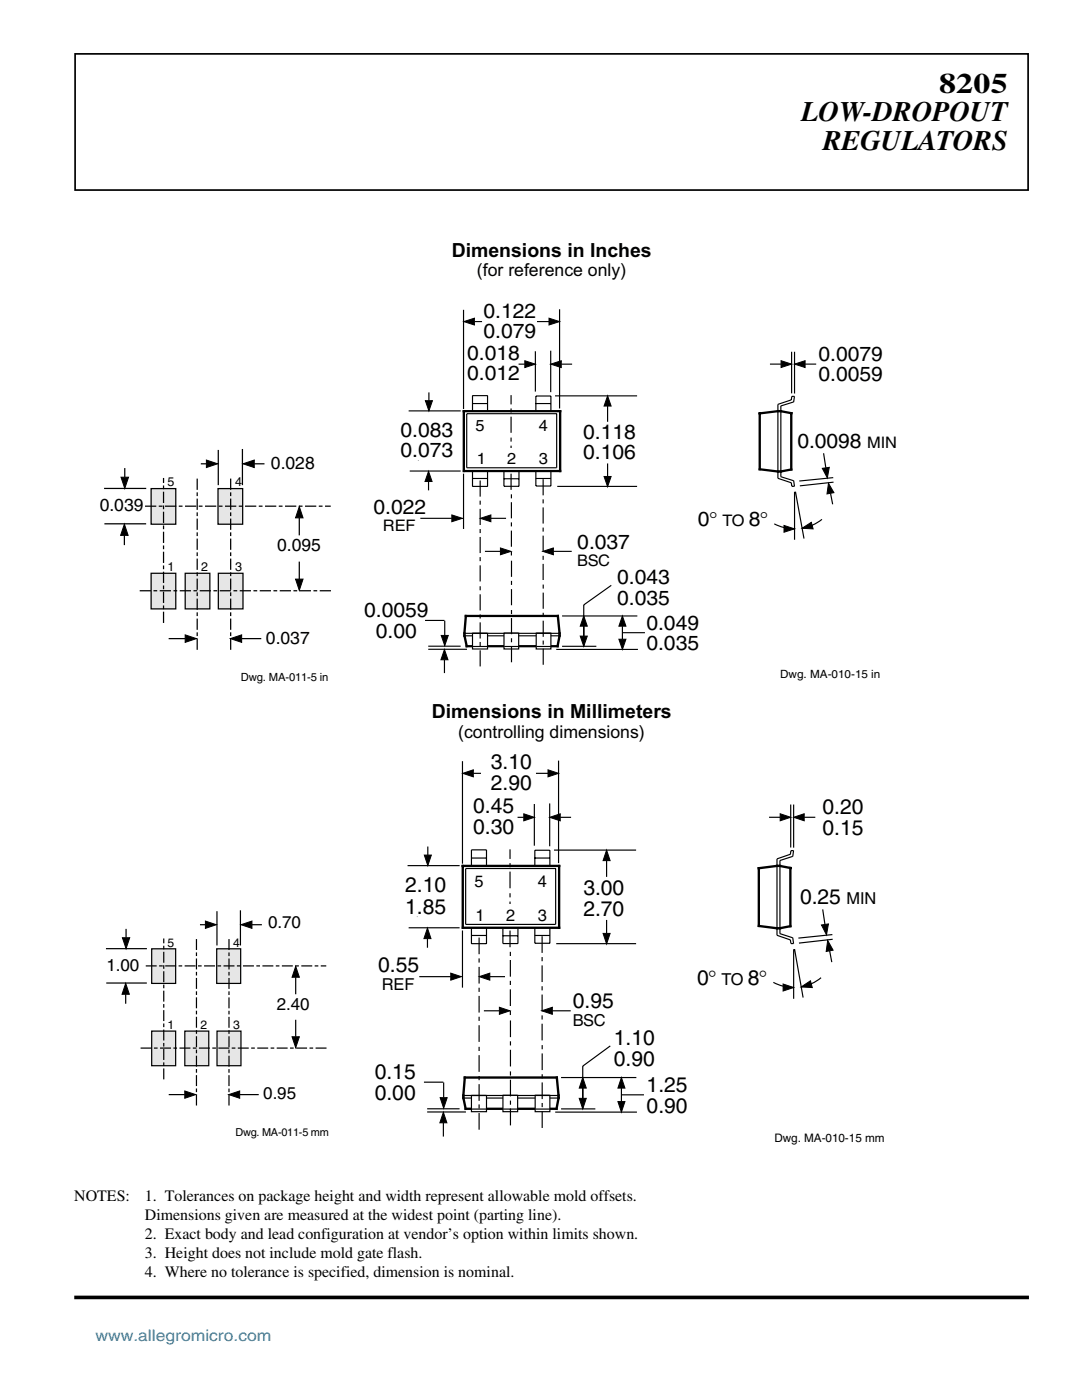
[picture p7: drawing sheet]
<svg xmlns="http://www.w3.org/2000/svg" width="216mm" height="279mm" viewBox="0 0 216 279" stroke-linecap="round" stroke-linejoin="round" font-family="sans-serif">
<path d="M15 10.8h190.1v27.1h-190.1z" fill="none" stroke="#000" stroke-width=".34"/>
<path d="M14.8 258.9h190.5" fill="none" stroke="#000" stroke-width=".72" stroke-linecap="butt"/>
<path d="M65.6 67.7h28.6v7.4h-28.6z" fill="#fff"/>
<path d="M92.3 67.9h13.5v9.5h-13.5z" fill-rule="evenodd" fill="#fff"/>
<g fill="none" stroke="#000" stroke-width=".23">
<path d="M92.5 61.8v19.8M106.8 70.1v8.1M109.9 70v8.3M111.7 61.7v19.8M153.6 72.7h2.3M158.5 70.2v8.3M160.6 72.7h2.3M93.1 82.6v10.7M93.1 82.6h18M94.3 94v3.1h3v-3.1M102 87.3v.8M102 88.9v3.3"/>
<path d="M102 93v.8M102 94.5v3.3M106.9 94v3M106.9 97h3M109.9 94v3M111.1 82.6v10.7M158.4 80.2l.1-1.1h-.5l-.1 .7-2.7 .9v14.8M158.4 80.2l-2.6 .8v14.1M92.7 126.9h18.9M107 126.4h2.9"/>
</g>
<path d="M155.9 72l2.1 .7-2.1 .6zM158.5 72.7l2.1-.7v1.3z" fill="#000" stroke="#000" stroke-width=".2"/>
<path d="M92.3 82.1h19.7M92.6 81.9v12.3M111.8 81.9v12.3M151.6 82.3v11.6M155 82.1h1.1M155.5 82l-4.1 .5M155.6 82l2.5 .5M157.9 82.2v11.7M92.7 122.9h18.8M92.9 129h18.6" fill="none" stroke="#000" stroke-width=".46"/>
<path d="M107 126.4h2.9v3.1h-2.9z" fill-rule="evenodd" fill="#fff" stroke="#000" stroke-width=".23"/>
<path d="M94.3 126.4h2.9M107 129h2.9" fill="none" stroke="#000" stroke-width=".23"/>
<path d="M92.6 126.7l.6 2.5M93 122.7l-.4 3.9M111.3 122.7l.4 3.9M111.7 126.7l-.5 2.5" fill="none" stroke="#000" stroke-width=".46"/>
<path d="M94.3 126.4h3v3.1h-3z" fill-rule="evenodd" fill="#fff" stroke="#000" stroke-width=".23"/>
<g fill="none" stroke="#000" stroke-width=".23">
<path d="M85.6 78.3v1.7M94.7 64.2h1.5M103.5 72.7h1.2M107.2 64.2h2.4M110.8 79h16.3M112 72.7h2.2M81.5 82h10.4M81.8 94h10.1M83.5 91.9h.1M85.5 96.1v1.8M92.5 94.5v11.1M95.8 95.9v3.2"/>
<path d="M95.8 99.9v.8M102 98.7v.8M108.4 95.6v3.3M108.4 99.7v.8M111.2 97.1h15.9M121.2 81v3.2M121.2 92.5v2.6M83.9 103.4h6.3M95.8 101.6v3.2M95.8 105.6v.8M95.8 107.2v3.2M95.8 111.2v.8"/>
<path d="M95.8 112.8v3.2M95.8 117v.8M95.8 118.6v3.2M96.8 110h3.1M97.9 103.4h3.1M102 100.2v3.2M102 104.3v.8M102 105.9v3.2M102 110.1v.8M108.4 101.3v3.2M108.4 105.3v.8M108.4 106.9v3.2"/>
<path d="M108.4 110.9v.8M108.4 112.5v3.3M108.4 116.7v.8M108.4 118.3v3.2M110.4 110h3.7M84.8 123.8h3.9M85.5 129h6.4M85.5 129.6h7.7M88.7 131.7v2.6M88.7 123.9v2.9M92.7 126.4h19M94.3 129h3"/>
<path d="M95.8 122.6v.8M95.8 124.2v3.2M95.8 128.1v.8M95.8 129.8v3.2M108.4 122.3v.8M108.4 123.9v3.2M108.4 127.8v.8M108.4 129.4v3.3"/>
</g>
<g fill="#000" stroke="#000" stroke-width=".2">
<path d="M92.6 64.2l2.1-.7v1.4zM104.7 72l2.1 .7-2.1 .7zM109.9 72.7l2.1-.7v1.4zM109.6 63.5l2.1 .7-2.1 .7zM121.2 79l.7 2h-1.4zM85.5 94.1l.7 2h-1.4zM84.9 80h1.4l-.7 2zM120.5 95.1h1.4l-.7 2zM90.2 102.8l2.1 .6-2.1 .7zM95.8 103.4l2.1-.6v1.3zM99.9 109.4l2.1 .6-2.1 .7zM108.3 110l2.1-.6v1.3z"/>
<path d="M88.7 129.6l.7 2.1h-1.4zM88 126.8h1.4l-.7 2.1z"/>
</g>
<path d="M106.1 82.9h4.9v4.7h-4.9z" fill-rule="evenodd" fill="#fff"/>
<g fill="none" stroke="#000" stroke-width=".23">
<path d="M158 70.2v8.3M94.3 95.5h3M106.9 95.5h3M155.2 95.5l2.7 .8 .1 .7M155.8 95.1l2.6 .8 .1 1.2h-.5M158.5 98.2v9.5M158.7 98.1l1.7 9.4M164.3 90.5l.5 2.9M165.7 98.5l.4 2.1M166.3 95.3l-6.8 .7M166.3 96.2l-6.7 .8M122 116.8l-5.5 3.9v8.3"/>
<path d="M154.5 104.5l2.2 .9 1.8 .1M156.4 105.5h1.3M162.1 104.9l-.6 .1M164 103.6l-2.1 1.3-1.9 .5M100.6 126.4h2.9M111 129.6h16.3M112.2 122.9h15M112.2 129h6.8M124.2 125v2.6M124.2 126.3h4.5"/>
</g>
<path d="M151.4 93.6l4.1 .5M155 94.1h1.1M158.1 93.7l-2.5 .4M92.7 126.2v.9M111.7 126.2v.9" fill="none" stroke="#000" stroke-width=".46"/>
<path d="M164.1 93.5l1.4-.2-.4 2.1zM165.3 96.4l1.1 1.9-1.4 .3zM156.4 104.9l2.1 .6-2.1 .7zM160 105.4l1.9-1.2 .3 1.4zM116.5 122.9l.7 2.1h-1.4zM115.8 126.9h1.4l-.7 2.1zM124.2 122.9l.7 2.1h-1.4zM123.5 127.6h1.4l-.7 2z" fill="#000" stroke="#000" stroke-width=".2"/>
<path d="M100.6 126.4h2.9v3.1h-2.9z" fill-rule="evenodd" fill="#fff" stroke="#000" stroke-width=".23"/>
<path d="M100.5 95.5h3.1M100.6 94v3M103.6 94.1l-.1 3h-2.9M102.1 111.9v3.2M102.1 115.9v.8M102.1 117.6v3.2M100.6 129h2.9M102.1 121.7v.8M102.1 123.4v3.2M102.1 127.4v.8M102.1 129v3.2" fill="none" stroke="#000" stroke-width=".23"/>
<path d="M99.8 89.4h4.9v4.8h-4.9z" fill-rule="evenodd" fill="#fff"/>
<path d="M102 78.9v1.8M106.9 79v3M106.9 79h3M109.9 79v3M93.1 93.4h18M94.3 80.5h3M97.3 82v-3h-3v3M102 81.5v.8M102 83.2v3.2M106.9 80.5h3" fill="none" stroke="#000" stroke-width=".23"/>
<path d="M92.3 94h19.7" fill="none" stroke="#000" stroke-width=".46"/>
<g fill="#e6e6e6" stroke="#000" stroke-width=".24">
<path d="M30.3 205.8h4.7v6.9h-4.7z" fill-rule="evenodd"/>
<path d="M36.9 205.8h4.8v6.9h-4.8z" fill-rule="evenodd"/>
<path d="M43.3 205.8h4.8v6.9h-4.8z" fill-rule="evenodd"/>
<path d="M30.3 189.4h4.7v6.9h-4.7z" fill-rule="evenodd"/>
<path d="M43.2 189.4h4.8v6.9h-4.8z" fill-rule="evenodd"/>
</g>
<path d="M43.3 181.9v6.8M48 181.7v7M50.3 184.5h2" fill="none" stroke="#000" stroke-width=".24"/>
<path d="M48.1 184.5l2.2-.7v1.5z" fill="#000" stroke="#000" stroke-width=".2"/>
<path d="M52.5 181.9h9.7v5.1h-9.7z" fill-rule="evenodd" fill="#fff"/>
<path d="M21.1 189.3h8.2M21.2 196.2h8.1M25.1 198.4v1.9M25.2 185.4v1.7M39.9 184.5h1.1M59 195v3.4M33.7 218.5h3.2M47.8 218.5h3.8M59 203.5v3.4" fill="none" stroke="#000" stroke-width=".24"/>
<path d="M25.1 196.2l.7 2.2h-1.4zM24.4 187.1h1.5l-.7 2.2zM41 183.8l2.2 .7-2.2 .8zM59 192.8l.7 2.2h-1.4zM36.9 217.7l2.2 .8-2.2 .7zM45.6 218.5l2.2-.8v1.5zM58.3 206.9h1.4l-.7 2.2z" fill="#000" stroke="#000" stroke-width=".2"/>
<path d="M29.1 192.8h36M45.7 187.4v33.4M28.1 209.2h37.1M32.7 215.4v-28.1M39.2 220.6v-33.2" fill="none" stroke="#000" stroke-width=".24" stroke-dasharray="2.2 .5 .7 .5" stroke-linecap="butt"/>
<g fill="#e6e6e6" stroke="#000" stroke-width=".25">
<path d="M30.2 114.4h4.9v7.1h-4.9z" fill-rule="evenodd"/>
<path d="M37 114.4h4.9v7.1h-4.9z" fill-rule="evenodd"/>
<path d="M43.6 114.4h4.9v7.1h-4.9z" fill-rule="evenodd"/>
<path d="M30.2 97.5h4.9v7.1h-4.9z" fill-rule="evenodd"/>
<path d="M43.5 97.5h4.9v7.1h-4.9z" fill-rule="evenodd"/>
</g>
<path d="M43.6 89.8v7M48.4 89.6v7.2M50.7 92.6h2.1" fill="none" stroke="#000" stroke-width=".25"/>
<path d="M48.5 92.6l2.2-.8v1.5z" fill="#000" stroke="#000" stroke-width=".2"/>
<path d="M53.1 90.1h11.9v5.2h-11.9z" fill-rule="evenodd" fill="#fff"/>
<path d="M20.8 97.5h8.4M24.9 93.4v1.8M40.1 92.6h1.1M20.8 104.5h8.4M24.8 106.8v2M59.7 103.4v3.4M59.7 112.1v3.5M33.7 127.4h3.3M48.2 127.4h3.9" fill="none" stroke="#000" stroke-width=".25"/>
<path d="M24.1 95.2h1.5l-.7 2.3zM41.2 91.8l2.2 .8-2.2 .7zM24.8 104.6l.8 2.2h-1.5zM59.7 101.1l.8 2.3h-1.5zM59 115.6h1.5l-.8 2.2zM37 126.7l2.2 .7-2.2 .8zM46 127.4l2.2-.7v1.5zM155.7 162.4l2.1 .7-2.1 .7zM158.4 163.1l2.1-.7v1.4z" fill="#000" stroke="#000" stroke-width=".2"/>
<path d="M46 95.5v34.4M27.9 117.9h38.2M28.9 101h37.1M32.6 124.3v-28.9M39.3 129.7v-34.2" fill="none" stroke="#000" stroke-width=".25" stroke-dasharray="2.2 .5 .7 .5" stroke-linecap="butt"/>
<g fill="none" stroke="#000" stroke-width=".23">
<path d="M92.3 151.9v20.5M111.5 151.8v20.5M101.8 178.3v.8M101.8 179.9v3.3M106.6 160.5v8.3M109.7 160.3v8.6M110.9 173.3h-18v11.2M110.9 173.3v11.2M153.5 163.1h2.2M155.6 171.7v14.6M158.2 170.9l.1-1.1h-.5l-.1 .7-2.7 .9v15.3M158.2 170.9l-2.6 .8"/>
<path d="M158.4 160.6v8.6M160.5 163.1h2.2M94.1 185.1v3.2h3v-3.1M101.8 184.1v.8M101.8 185.7v3.3M106.7 185.1v3.2h3v-3.1M92.5 219.1h18.9M106.8 218.6h2.9"/>
</g>
<path d="M92.1 172.8h19.7M92.3 172.6v12.8M111.6 172.6v12.8M151.4 173.1v11.9M154.8 172.8h1.1M155.3 172.8l-4.1 .5M155.4 172.8l2.5 .5M157.7 173v12.1M92.5 215h18.8M92.7 221.3h18.6" fill="none" stroke="#000" stroke-width=".47"/>
<path d="M106.8 218.6h2.9v3.3h-2.9z" fill-rule="evenodd" fill="#fff" stroke="#000" stroke-width=".23"/>
<path d="M94.1 218.6h2.9M106.8 221.3h2.9" fill="none" stroke="#000" stroke-width=".23"/>
<path d="M92.4 218.9l.6 2.6M92.8 214.8l-.4 4.1M111.1 214.8l.4 4.1M111.5 218.9l-.5 2.6" fill="none" stroke="#000" stroke-width=".47"/>
<path d="M94.1 218.6h3v3.3h-3z" fill-rule="evenodd" fill="#fff" stroke="#000" stroke-width=".23"/>
<g fill="none" stroke="#000" stroke-width=".23">
<path d="M94.4 154.3h1.6M106.9 154.3h2.4M85.4 168.9v1.7M110.6 169.7h16.3M111.8 163.1h2.2M121 171.8v3.2M83.7 194.9h6.2M85.3 187.3v1.8M92.3 185.7v11.4M95.6 187.1v3.3M95.6 191.3v.8M95.6 193v3.3"/>
<path d="M95.6 197.1v.9M95.6 198.8v3.3M97.7 194.9h3.1M108.2 186.8v3.4M108.2 191v.8M108.2 192.7v3.3M108.2 196.8v.9M108.2 198.5v3.3M111 188.3h15.9M121 183.6v2.7M88.5 216v3.1M92.5 218.6h19"/>
<path d="M95.6 202.9v.8M95.6 204.6v3.3M96.6 201.7h3M108.2 202.6v.9M108.2 204.3v3.3M110.2 201.7h3.7M85.2 221.3h6.5M85.2 221.9h7.8M88.5 224.1v2.7M94.1 221.3h3"/>
</g>
<g fill="#000" stroke="#000" stroke-width=".2">
<path d="M92.3 154.3l2.1-.7v1.4zM109.3 153.6l2.2 .7-2.2 .7zM84.7 170.6h1.4l-.7 2.2zM109.7 163.1l2.1-.7v1.4zM121 169.7l.7 2.1h-1.4zM85.3 185.2l.7 2.1h-1.4zM89.9 194.2l2.1 .7-2.1 .7zM95.6 194.9l2.1-.7v1.4zM120.3 186.3h1.4l-.7 2.1zM99.6 201l2.2 .7-2.2 .7zM108.1 201.7l2.1-.7v1.4zM88.5 222l.7 2.1h-1.4z"/>
<path d="M87.8 219.1h1.4l-.7 2.1z"/>
</g>
<path d="M93.5 158.2h11.2v9.8h-11.2z" fill-rule="evenodd" fill="#fff"/>
<g fill="none" stroke="#000" stroke-width=".23">
<path d="M81.3 172.8h10.4M103.3 163.1h1.2M81.5 185.2h10.2M83.3 183h.1M101.8 190v.8M101.8 191.6v3.3M101.8 195.7v.9M101.8 197.4v3.4M84.6 216h3.9M95.6 208.9v.8M95.6 210.6v3.3M95.6 214.7v.9"/>
<path d="M95.6 216.4v3.3M101.8 201.7v.9M108.2 208.6v.8M108.2 210.2v3.4M108.2 214.4v.8M108.2 216v3.3M95.6 220.4v.8M95.6 222.1v3.4M108.2 220.1v.9M108.2 221.8v3.3"/>
</g>
<path d="M104.5 162.4l2.1 .7-2.1 .7z" fill="#000" stroke="#000" stroke-width=".2"/>
<path d="M105.9 173.7h4.9v4.9h-4.9z" fill-rule="evenodd" fill="#fff"/>
<g fill="none" stroke="#000" stroke-width=".23">
<path d="M157.8 160.6v8.5M94.1 186.7h3M106.7 186.7h3M154.3 196.1l2.3 .8 1.8 .2M155 186.7l2.7 .9 .1 .7h.5l-.1-1.2M155.6 186.3l2.6 .9M156.3 197.1h1.2M158.4 189.4v9.9M158.5 189.4l1.7 9.7M161.9 196.4l-.5 .2M163.8 195.1l-2.1 1.3-1.8 .6M164.2 181.5l.4 3"/>
<path d="M165.5 189.8l.5 2.2M166.1 186.5l-6.8 .7M166.1 187.5l-6.7 .7M100.4 218.6h2.8M112 215h15M121.8 208.7l-5.5 4.1v8.5M124 217.2v2.6M124 218.5h4.5M110.8 221.9h16.3M112 221.3h6.8"/>
</g>
<path d="M151.2 184.8l4.1 .5M154.8 185.3h1.1M157.9 184.8l-2.5 .5M92.5 218.4v1M111.5 218.4v1" fill="none" stroke="#000" stroke-width=".47"/>
<path d="M156.3 196.4l2.1 .7-2.1 .7zM159.9 197l1.8-1.3 .4 1.4zM163.9 184.6l1.4-.2-.4 2.2zM165.2 187.7l1 1.9-1.3 .3zM116.3 215l.7 2.2h-1.4zM124 215l.7 2.2h-1.4zM115.6 219.2h1.4l-.7 2.1zM123.3 219.8h1.4l-.7 2.1z" fill="#000" stroke="#000" stroke-width=".2"/>
<path d="M100.4 218.6h2.9v3.3h-2.9z" fill-rule="evenodd" fill="#fff" stroke="#000" stroke-width=".23"/>
<path d="M100.3 186.8h3.1M100.3 185.2v3.1h3M103.3 185.2v3.1M101.9 203.7v3.3M101.9 207.8v.8M101.9 209.5v3.3M101.9 213.8v.9M101.9 215.5v3.3M101.9 219.6v.9M100.4 221.3h2.9M101.9 221.3v3.3" fill="none" stroke="#000" stroke-width=".23"/>
<path d="M99.6 180.4h4.9v4.9h-4.9z" fill-rule="evenodd" fill="#fff"/>
<path d="M94.1 171.2h3M97.1 172.8v-3.2h-3v3.2M101.8 169.5v1.9M101.8 172.3v.8M101.8 173.9v3.4M106.7 171.2h3M109.7 169.7h-3v3.1M109.7 169.7v3.1M92.9 184.5h18" fill="none" stroke="#000" stroke-width=".23"/>
<path d="M92.1 185.2h19.7" fill="none" stroke="#000" stroke-width=".47"/>
<g font-size="5.6">
<text x="187.4" y="18.6">8205</text>
<text x="159.9" y="24.2">LOW-DROPOUT</text>
<text x="164.2" y="29.8">REGULATORS</text>
</g>
<g font-size="4.2">
<text x="97.9" y="153.5">3.10</text>
<text x="97.9" y="157.8">2.90</text>
<text x="94.4" y="162.2">0.45</text>
<text x="94.4" y="166.4">0.30</text>
<text x="164.1" y="162.4">0.20</text>
<text x="164.1" y="166.6">0.15</text>
<text x="80.9" y="178.1">2.10</text>
<text x="116.4" y="178.6">3.00</text>
<text x="80.9" y="182.3">1.85</text>
<text x="116.4" y="182.8">2.70</text>
<text x="159.7" y="180.4">0.25</text>
<text x="75.5" y="194">0.55</text>
<text x="139.1" y="196.6">0°</text>
<text x="149.2" y="196.6">8°</text>
<text x="114.3" y="201.3">0.95</text>
<text x="122.5" y="208.5">1.10</text>
<text x="74.8" y="215.3">0.15</text>
<text x="122.5" y="212.7">0.90</text>
<text x="74.8" y="219.5">0.00</text>
<text x="129" y="217.9">1.25</text>
<text x="129" y="222.1">0.90</text>
</g>
<g font-size="4.1">
<text x="96.5" y="63.4">0.122</text>
<text x="93.2" y="71.8">0.018</text>
<text x="96.5" y="67.5">0.079</text>
<text x="93.2" y="75.9">0.012</text>
<text x="163.3" y="72">0.0079</text>
<text x="163.3" y="76.1">0.0059</text>
<text x="79.9" y="87.2">0.083</text>
<text x="116.4" y="87.6">0.118</text>
<text x="159.1" y="89.4">0.0098</text>
<text x="79.9" y="91.2">0.073</text>
<text x="116.4" y="91.7">0.106</text>
<text x="74.5" y="102.6">0.022</text>
<text x="139.3" y="105.1">0°</text>
<text x="149.4" y="105.1">8°</text>
<text x="115.2" y="109.6">0.037</text>
<text x="123.1" y="116.6">0.043</text>
<text x="72.7" y="123.2">0.0059</text>
<text x="123.1" y="120.7">0.035</text>
<text x="129" y="125.6">0.049</text>
<text x="75" y="127.2">0.00</text>
<text x="129" y="129.7">0.035</text>
</g>
<g font-size="3.9">
<text x="90.1" y="51.3">Dimensions in Inches</text>
<text x="86.1" y="143.3">Dimensions in Millimeters</text>
</g>
<g font-size="3.5">
<text x="95.2" y="55.2">(for reference only)</text>
<text x="54.1" y="93.6">0.028</text>
<text x="19.9" y="102.1">0.039</text>
<text x="55.3" y="110">0.095</text>
<text x="53.1" y="128.5">0.037</text>
<text x="91.4" y="147.2">(controlling dimensions)</text>
</g>
<g font-size="3.4">
<text x="53.5" y="185.3">0.70</text>
<text x="21.3" y="193.8">1.00</text>
<text x="55.2" y="201.5">2.40</text>
<text x="52.5" y="219.2">0.95</text>
</g>
<g font-size="3.3">
<text x="94.7" y="176.9">5</text>
<text x="107.3" y="176.9">4</text>
<text x="94.9" y="183.7">1</text>
<text x="101" y="183.7">2</text>
<text x="107.3" y="183.7">3</text>
<text x="168.9" y="180.4">MIN</text>
<text x="76.2" y="197.5">REF</text>
<text x="144" y="196.6">TO</text>
<text x="114.3" y="204.8">BSC</text>
</g>
<g font-size="3.2">
<text x="94.9" y="86">5</text>
<text x="107.5" y="86">4</text>
<text x="173" y="89.4">MIN</text>
<text x="95.1" y="92.6">1</text>
<text x="101.2" y="92.6">2</text>
<text x="107.5" y="92.6">3</text>
<text x="76.4" y="106">REF</text>
<text x="144.1" y="105.1">TO</text>
<text x="115.2" y="113">BSC</text>
<text x="14.8" y="239.6">NOTES:</text>
<text x="28.9" y="239.6">1. Tolerances on package height and width represent allowable mold offsets.</text>
<text x="28.9" y="243.4">Dimensions given are measured at the widest point (parting line).</text>
<text x="28.9" y="247.2">2. Exact body and lead configuration at vendor’s option within limits shown.</text>
<text x="28.9" y="251">3. Height does not include mold gate flash.</text>
<text x="28.9" y="254.8">4. Where no tolerance is specified, dimension is nominal.</text>
</g>
<text font-size="3.2" fill="#0098dc" x="19" y="267.5">www.allegromicro.com</text>
<g font-size="2.5">
<text x="33.4" y="97.1">5</text>
<text x="46.9" y="97.1">4</text>
<text x="33.4" y="114">1</text>
<text x="40.2" y="114">2</text>
<text x="46.9" y="114">3</text>
</g>
<g font-size="2.4">
<text x="33.4" y="188.9">5</text>
<text x="46.5" y="188.9">4</text>
<text x="33.4" y="205.4">1</text>
<text x="40" y="205.4">2</text>
<text x="46.5" y="205.4">3</text>
</g>
<g font-size="2.3">
<text x="155.7" y="135.4">Dwg. MA-010-15 in</text>
<text x="154.5" y="227.9">Dwg. MA-010-15 mm</text>
</g>
<g font-size="2.2">
<text x="48.1" y="136">Dwg. MA-011-5 in</text>
<text x="47" y="226.7">Dwg. MA-011-5 mm</text>
</g>
</svg>
